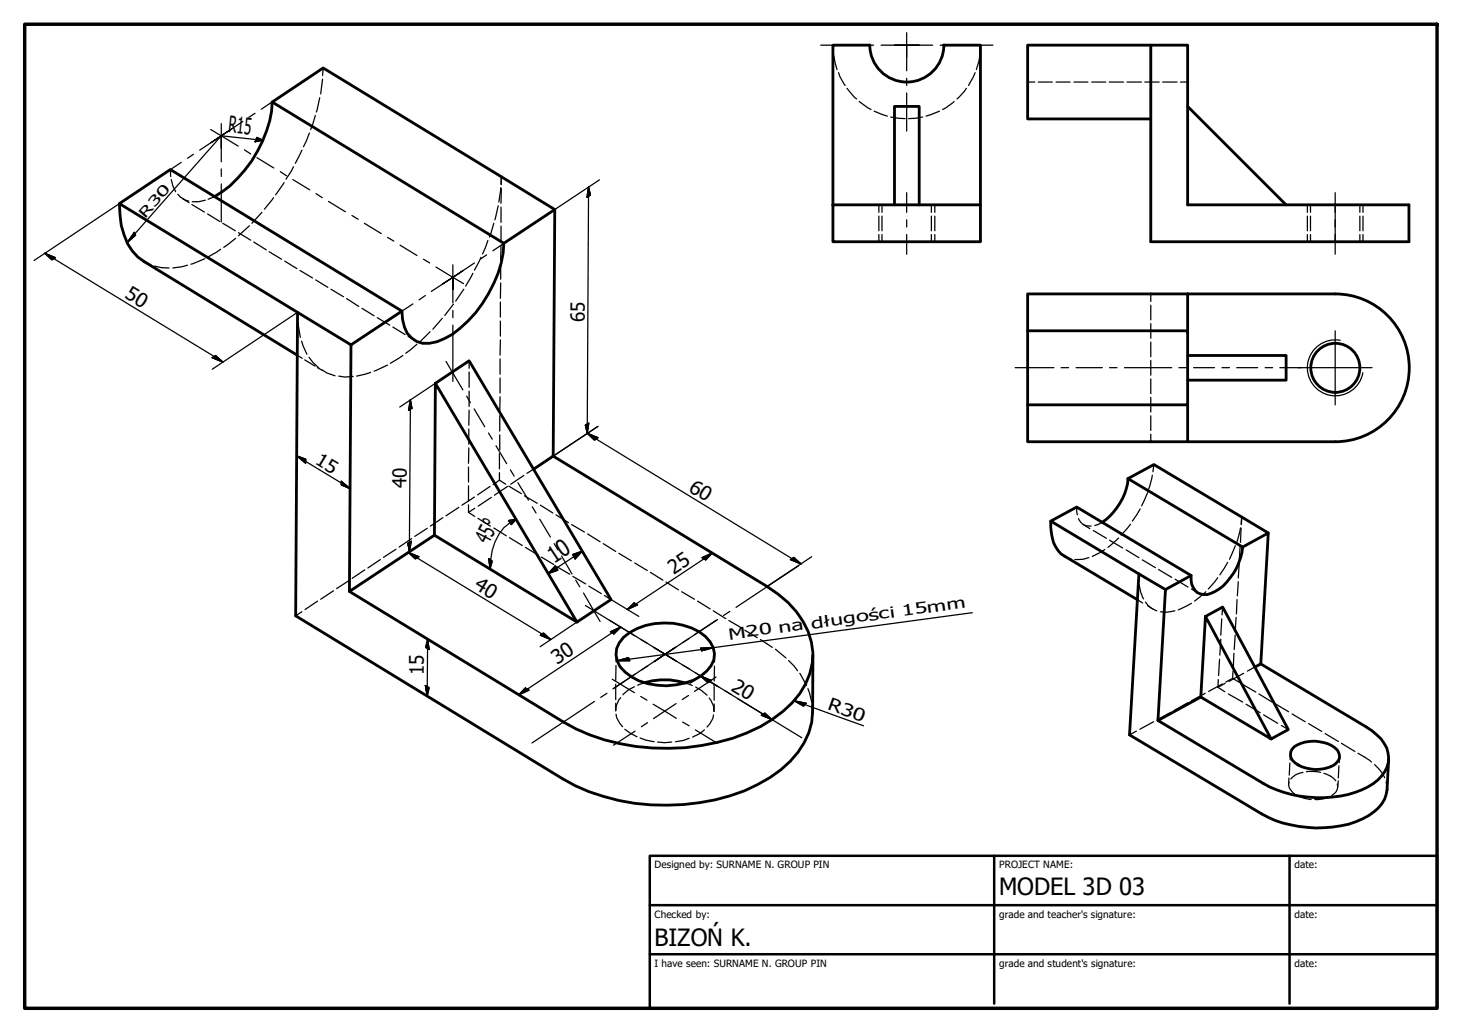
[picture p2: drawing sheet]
<svg xmlns="http://www.w3.org/2000/svg" width="297mm" height="210mm" viewBox="0 0 297 210" stroke-linecap="round" stroke-linejoin="round" font-family="sans-serif">
<!-- layer: Ukryte (ISO) -->
<g fill="none" stroke="#000" stroke-width=".25">
<path d="M65 19.8l-.7 3M65.5 16.1l-.3 3M65.7 13.8l-.2 1.5M169.2 9.2l.1 1.4M169.4 11.3l.7 2.8M170.4 14.8l.3 .9 1 1.7M172.1 17.9l1.5 1.9 .5 .3M196.3 17.9l-1.9 2.2M198.1 14.8l-1.3 2.6M199.1 11.3l-.7 2.8M199.2 9.2l-.1 1.4M208.8 16.7h1.4"/>
<path d="M210.9 16.7h2.9M214.6 16.7h2.8M218.2 16.7h2.8M221.8 16.7h2.9M225.4 16.7h2.9M229 16.7h2.9M232.6 16.7h2.9M236.2 16.7h2.9M239.8 16.7h1.5M34.6 34.5l.1 1.3M34.8 36.5l.3 1.3 .6 1.2M36.1 39.5l.5 .5 1.1 .7 .7 .2"/>
<path d="M43.6 40l-1.3 .5M57.7 37.1l-1.7 2.5M59.6 33.9l-1.5 2.5M61.3 30.5l-1.3 2.7M62.9 27l-1.2 2.8M64.1 23.5l-1 2.8M101.7 38.1l-.4 3M101.8 37.4l.1-1.5v1.6M101.9 38.3l-.1 3M174.6 20.6l2.4 1.7M177.6 22.6l2.7 1M181 23.8l2.9 .3"/>
<path d="M187.5 23.8l-2.9 .3M190.9 22.6l-2.7 1M193.9 20.6l-2.4 1.7M29.3 53.2l1.4 .6M31.4 54.1l1.4 .3 1.6 .1M37.1 40.4l1.3 .8M38.1 53.9l-3 .6M39 41.6l2.5 1.5M41.6 52.5l-2.8 1.2M41.7 40.7l-1.3 .3h-1.3M42.2 43.5l2.4 1.5M44.8 50.6l-2.6 1.6"/>
<path d="M45.3 45.4l2.5 1.5M47.9 48.4l-2.4 1.9M48.5 47.3l2.4 1.5M50.7 45.9l-2.2 2M51.6 49.2l2.5 1.6M53.2 43.2l-2 2.2M54.7 51.2l2.5 1.5M55.6 40.2l-1.9 2.3M57.8 53.1l2.5 1.5M61 55l2.5 1.5M64.1 56.9l2.5 1.5M67.2 58.8l2.6 1.5"/>
<path d="M94.2 58.8l-1.6 2.4M96.1 55.5l-1.5 2.6M97.7 52.3l-1.3 2.6M99.1 48.9l-1.1 2.7M100.3 45.4l-.9 2.8M101.2 41.8l-.7 2.9M101.7 53.7v3M101.7 57.5v3.1M101.8 49.8l-.1 3.1M101.8 42.1v3.1M101.8 45.9v3.2M178.6 41.6v1.6"/>
<path d="M178.6 43.9v3M178.6 47.7v1.4M179.2 41.6v1.6M179.2 43.9v3M179.2 47.7v1.4M189.2 41.6v1.6M189.2 43.9v3M189.2 47.7v1.4M189.9 41.6v1.6M189.9 43.9v3M189.9 47.7v1.4M233.8 59.7v1.5"/>
<path d="M265.6 41.6v1.6M265.6 43.9v3M265.6 47.7v1.4M266.3 41.6v1.6M266.3 43.9v3M266.3 47.7v1.4M276.3 41.6v1.6M276.3 43.9v3M276.3 47.7v1.4M276.9 41.6v1.6M276.9 43.9v3M276.9 47.7v1.4"/>
<path d="M60.4 72.2l1 .6M60.5 63.5v1.4M60.6 65.7l.4 2.9M61.3 69.3l1.1 2.7M61.9 73.1l2.1 1.3M62.8 72.6l.8 1 1.2 1.2M64.5 74.7l1 .6M65.4 75.2l1 .6 1.7 .6M68.8 76.4l1.2 .2 1.8-.1M70.4 60.7l2.5 1.6M73.5 62.6l2.5 1.6M75.3 75.7l-2.8 .7"/>
<path d="M76.6 64.6l2.6 1.5M78.7 74.2l-2.7 1.2M79.8 66.5l2.5 1.5M81.9 72.2l-2.6 1.6M82.9 68.4l1.3 .7M84.7 69.9l-2.3 1.9M87.4 67.4l-2.1 2.1M89.9 64.7l-2 2.2M92.1 61.8l-1.7 2.3M95.3 73.3v1.5M95.3 75.6v3.1M95.3 79.5v3.1"/>
<path d="M101.6 72.9v3.1M101.6 76.8v3.1M101.7 61.4v3M101.7 65.2v3.1M101.7 69.1l-.1 3.1M233.8 62v3M233.8 65.8v2.9M233.8 69.5v3M233.8 73.3v2.9M233.8 77v3M95.2 94.9v3.1M95.2 98.7v3.1"/>
<path d="M95.2 87.2v3.1M95.2 91v3.1M95.3 83.3l-.1 3.1M99.6 98.8l-2.6 1.8M101.5 97.6l1.2 .8M101.5 92.2v3.1M101.5 96v1.6M101.5 97.6l-1.3 .9M101.5 84.5v3.1M101.5 88.4v3M101.6 80.6l-.1 3.1M103.1 98.8l-2.6 1.8"/>
<path d="M103.4 98.8l2.5 1.5M106.4 96.6l-2.6 1.8M108.4 95.3l-1.3 .9M233.8 80.7v3M233.8 84.5v3M233.8 88.2v1.6M234.1 96.6l-.7 2.8M234.4 94.4l-.1 1.5M70.9 118l-2.5 1.6M74.1 115.8l-2.5 1.7M77.3 113.7l-2.6 1.7M80.5 111.6l-2.6 1.7"/>
<path d="M83.6 109.4l-2.5 1.8M86.8 107.4l-2.5 1.6M90 105.2l-2.6 1.7M93.2 103.1l-2.6 1.7M95.2 104.1l1.3 .8M95.2 102.6v1.5M96.4 101l-2.5 1.7M96.5 103.3l-1.3 .8M97.1 105.3l2.5 1.6M99.8 101.1l-2.6 1.7M100.3 107.3l2.6 1.6M103.5 109.3l2.6 1.5"/>
<path d="M106.6 100.7l2.6 1.6M106.7 111.2l2.6 1.6M109.8 102.7l2.5 1.5M110 113.2l2.5 1.5M113 104.6l2.5 1.6M113.2 115.2l2.6 1.5M116.1 106.6l2.6 1.5M116.4 117.1l2.6 1.6M119.4 108.5l2.5 1.6M119.6 119.1l2.6 1.5M122.6 110.5l2.5 1.5M125.7 112.4l2.6 1.6"/>
<path d="M129 114.4l2.5 1.5M132.1 116.3l2.6 1.6M135.3 118.3l2.6 1.6M216.3 113l1.3 .6M218.8 103l.1 1.6M219.1 105.4a2.29 2.29 0 0 0 2.6 1.5M220.1 106.6l1.3 .8M221.2 113.3a6.2 6.2 0 0 1-2.8 .4M222.1 107.8l2.7 1.6M223.9 106.1l-1.5 .7M224.5 111.7l-2.6 1.4M225.4 109.8l2.7 1.6"/>
<path d="M227.3 109.3l-2.2 1.9M228.8 111.7l2.6 1.6M229.7 106.5l-1.9 2.2M231.4 116.6v1.5M231.5 118.8l.3 1.6 .5 1.3M231.6 103.4l-1.5 2.5M232.1 113.8l2.7 1.6M233.2 100.1l-1.2 2.7M235.4 115.7l2.7 1.6M238.8 117.7l2.6 1.6M242.1 119.7l1.3 .8M247.4 117.4l-1.9 2.3"/>
<path d="M249.4 114.3l-1.6 2.5M251 110.9l-1.2 2.7M251.6 118.2l-.2 2.9M251.8 114.5l-.2 2.9M252 110.9l-.2 2.9M252 107.3l-.7 2.9M252.2 107.3l-.2 2.9M252.2 106.5l.1-1.4-.1 1.5M61.3 124.3l-1.2 .8M64.5 122.1l-2.5 1.8M67.8 120.1l-2.6 1.7M122.8 121l1.3 .8"/>
<path d="M125.1 139v3.1M125.2 132.9v1.6M125.2 135.2l-.1 3.1M128.9 139.5l-1.1 .6-1.2 1.1M130.9 138.7l-1.4 .5M138.5 120.2l2.6 1.6M139.3 138.8l1.4 .5M141.4 139.6l1 .6 1.2 1.1M141.7 122.1l2.6 1.6M144.9 124.1l2.5 1.6M145.1 139.2v3.1M145.2 135.4l-.1 3"/>
<path d="M145.2 133v1.5M148.1 126.1l2.6 1.5M151.3 128.1l2.6 1.5M154.5 130l2.4 1.5M157.5 131.9l2.2 1.8M160.2 134.2l1.2 1.2 .7 .9M162.5 136.8l1.3 2.5M164.1 139.9l.8 2.7M231.1 121.9l1.1 .6M232.7 122.3a4.6 4.6 0 0 0 2.3 1.8M233.2 123.1l1 .6M238.7 124.1l-2 .3-.9-.1"/>
<path d="M242.1 122.6l-2.7 1.3M245 120.2l-2.3 1.9M247.5 139.7l1.4 .9M247.5 138.1v1.6M247.8 134l-.2 3.3M248 129.9l-.2 3.2M248.2 125.8l-.2 3.3M248.3 139l-2.7 1.5M248.4 123.4l-.1 1.5M248.9 138.8l-1.4 .9M250.4 137.8l-1.4 .8M250.4 137.8l1.4 .9"/>
<path d="M250.5 136.4l-.1 1.4M250.7 132.8l-.1 2.9M251 129.1l-.2 2.9M251.1 125.4l-.1 3M251.3 121.8l-.1 2.9M252.4 139l2.7 1.6M252.7 136.8l-3 1.7M255 135.5l-1.6 .9M125.2 145.1l.1 .7 1.2 1.9M126.1 141.8l-.4 .4-.5 1.2-.1 1v-1.5M126.9 148.2l1.2 .8 1.3 .7M130 150l1.3 .4 1.6 .3"/>
<path d="M133.6 150.8l1.5 .1 1.4-.1M140 150l-1.2 .5-1.6 .2M143.1 148.3l-1.1 .8-1.3 .7M144.1 141.8l.9 1.7v1.1M145 145.3l-.2 .7-.6 1.1-.6 .6M145.1 143v1.6M165 143.3l.1 1.4M230.9 148.6l-1.4 .7M234.4 146.7l-2.8 1.5M237.9 144.8l-2.8 1.5M241.4 142.8l-2.8 1.6M244.9 140.9l-2.8 1.5"/>
<path d="M249.6 141l2.9 1.7M253.2 143.1l2.8 1.7M255.8 141l2.6 1.7M256.7 145.3l2.9 1.7M259.1 143l2.7 1.6M260.3 147.4l1.4 .8M261.9 158.9a2.21 2.21 0 0 0 1.1 2.4M261.9 158.1l-.1 1.3M262.1 155l-.2 2.5M262.2 153.2l-.1 1.2M262.5 145.1l2.7 1.6M264.7 156.9a3.7 3.7 0 0 0-2.4 1.4"/>
<path d="M265.4 156.8h1.4l1.5 .1M265.9 147l2.6 1.6M269 157.1a4.6 4.6 0 0 1 2.4 1.6M269.2 149.1l2.7 1.6M271.7 159.3a2.01 2.01 0 0 1-1.1 2.3M271.9 158.7l-.1 1.2M272 155.6l-.1 2.5M272.2 153.8l-.1 1.2M272.5 151l2.8 1.7M275.9 153.1l2.7 1.7M279.3 155.4a6.6 6.6 0 0 1 2 2.6M281.6 158.8l.2 1.7"/>
<path d="M263.7 161.7l1.3 .5 1.4 .3M269.9 162a5.9 5.9 0 0 1-2.8 .5"/>
</g>
<!-- layer: Widoczne (ISO) -->
<g fill="none" stroke="#000" stroke-width=".57">
<path d="M176.7 9.2h-7.5v32.4M176.7 9.1a7.5 7.5 0 0 0 7.5 7.6 7.5 7.5 0 0 0 7.6-7.6M191.7 9.2h7.5v32.4M233.8 9.2v39.9M55.3 20.7l47.1 28.7M55.3 20.7l10.4-6.9 47 28.8M55.3 20.7a25.3 25.3 0 0 1-8.6 17.1l-3.1 2.2M233.8 24.2h-25v-15h32.5v32.4M241.3 21.6l20 20M24.3 41.4a15.7 15.7 0 0 0 2.6 9.6l1.1 1.2 1.3 1 31.1 19M102.4 49.4l10.3-6.8-.3 50.1-4 2.6M102.4 49.4a22.7 22.7 0 0 1-4.4 12.2 25.5 25.5 0 0 1-6.1 6.3 9.6 9.6 0 0 1-6 1.9 5.1 5.1 0 0 1-4.1-4.9l-.1-1.7-47.1-28.7-10.3 6.9 36.2 22.1"/>
<path d="M169.2 41.6h30v7.5h-30zM181.7 41.6v-20h5.1v20M241.3 59.7v7.5M271.3 49.1h15M271.3 41.6h15M60.5 63.5l-.4 61.6 54.3 33.2a43.2 43.2 0 0 0 33.9 3.4 27.3 27.3 0 0 0 13.8-8.8 13.6 13.6 0 0 0 3-8.2l.1-11.6M60.5 63.5l10.8 6.6M81.7 63.2l-10.4 6.9-.3 50.1 17.3-11.5M88.5 77.9l-.2 30.8 28.9 17.7-28.7-48.5 6.8-4.6 28.8 48.5-6.9 4.6M208.8 67.2h32.5v15.1h-32.5v7.5h32.5v-7.5M241.3 72.2h20v5.1h-20M112.4 92.7l43.4 26.5a20.1 20.1 0 0 1 8.4 9.2 12.8 12.8 0 0 1-1.7 12.5 27.2 27.2 0 0 1-13.7 9.1 44.6 44.6 0 0 1-31.8-1.9l-2.5-1.4-43.5-26.5"/>
<path d="M208.8 82.3v-22.6h62.5a15 15 0 0 1 15 15 15 15 0 0 1-15 15.1h-30M229.2 97.3a12.3 12.3 0 0 1-5.3 8.8M229.2 97.3l23.3 13.9M229.2 97.3l5.2-2.9 23.3 13.9M213.5 105.9a8.8 8.8 0 0 0 2.1 6.7l15.5 9.3M231.4 116.6l5.4 3.2M231.4 116.6l-1.9 32.7 26.8 16.1a24.5 24.5 0 0 0 19.2 1.6 10.4 10.4 0 0 0 5.8-4.6l.5-1.9 .3-6.2M242 116.9l-5.2 2.9-1.5 26.6 8.7-4.8M252.5 111.2l5.2-2.9-1.5 26.6-1.2 .6M252.5 111.2a12 12 0 0 1-5.6 9 3.1 3.1 0 0 1-4.1-.2 3.8 3.8 0 0 1-.8-3.1l-23.2-13.9-5.3 2.9 17.9 10.7M126.7 129.5a13.7 13.7 0 0 1 16.6-.2 4.5 4.5 0 0 1 .3 7.1 12.8 12.8 0 0 1-10.2 2.8 10.6 10.6 0 0 1-7.4-3.7 4.5 4.5 0 0 1 .7-6zM130.9 138.7a14.4 14.4 0 0 1 8.4 .1"/>
<path d="M244.9 125.3l-.9 16.3 14.3 8.5-13.4-24.8 3.5-1.9 13.3 24.8-3.4 1.9M256.2 134.9l21.4 12.8a11.1 11.1 0 0 1 4.1 4.3 5.6 5.6 0 0 1-1.7 6.5 17.7 17.7 0 0 1-11 3.6 23.3 23.3 0 0 1-12.3-2.9l-21.4-12.8M263 151.7a7.3 7.3 0 0 1 8.8 .8 2.02 2.02 0 0 1-1 3.1 7.4 7.4 0 0 1-8.2-1.1 1.98 1.98 0 0 1 .4-2.8z"/>
<circle cx="271.3" cy="74.7" r="5"/>
</g>
<path d="M271.3 41.6v7.5M272.3 69.1a5.7 5.7 0 0 0-6.6 4.7 5.7 5.7 0 0 0 4.6 6.5 5.7 5.7 0 0 0 6.6-4.6" fill="none" stroke="#000" stroke-width=".25"/>
<path d="M233.8 49.1h37.5M241.3 41.6h30M286.3 41.6v7.5" fill="none" stroke="#000" stroke-width=".57"/>
<!-- layer: Obramowanie (ISO) -->
<path d="M5 4.9h287v200h-287z" fill="none" stroke="#000" stroke-width=".7"/>
<path d="M132 173.9h160v31h-160zM202 173.9v30M262 173.9v30M132 183.9h160M132 193.9h160" fill="none" stroke="#000" stroke-width=".51"/>
<!-- layer: Wymiar (ISO) -->
<g fill="none" stroke="#000" stroke-width=".25">
<path d="M52.2 27.9l1.2 .6-1.6 .3zM53.4 28.5l-8.4-.9-19.2 21.7M119.6 38l.4 1.7-.7 .4zM119.6 38l-.3 50 43.5 26.6M121.8 36.5l-9.1 6.1M9.1 51.5l36.2 22.1M9.1 51.5l2.1 .9-.7 .4zM24.3 41.4l-17.4 11.5M27.3 47.2l.3 .6-1.8 1.5zM43.1 72.7l.7-.5 1.5 1.4zM60.5 63.5l-17.4 11.5M88.5 77.9l-7.3 4.8"/>
<path d="M60.3 92.6l1.8 .7v.8zM60.3 90.2v2.4l10.8 6.7 .1-2.5M69.3 97.8l1.8 1.5-1.8-.8zM83.4 81.3l-.2 30.8M83.4 81.3l.3 1.7-.7 .4zM118.9 86.4l.7-.4-.3 2zM119.3 88l2.2 .9-.7 .5zM121.5 86.6l-9.1 6.1M81 113.6l7.3-4.9-7.5 5M82.9 110.4l.7-.4-.4 2.1zM82.9 112.2l2.2 .9-.7 .5zM82.9 112.2l29 17.8"/>
<path d="M99.3 113.5l.7 .5-.4 1.6zM103.3 105.8l1.5-.3-.9 1.1zM104.8 105.5a9.5 9.5 0 0 0-5.1 8.3l-.1 1.8M112.8 115l.5 .9-1.9 .7zM116.3 112.7l2-.7-1.5 1.6zM116.6 109.3l1.7 2.7-1.7 1.1-5.2 3.5-1.6-2.8M142.6 113.3l2.1-.9-1.3 1.4zM143.3 111.5l3.7 2.3M144.7 112.4l-17.3 11.5M160.6 113.7l.7-.4 1.5 1.3zM164.9 113.1l-9.1 6.1M84.6 128.4l2.3 1.5-.1 11.5"/>
<path d="M86.4 139.3l.8 .4-.4 1.7zM86.9 129.9l.3 2.1-.7-.5zM103.1 139.8l11.4 6.9M106.7 139.8l.8 .4-2.1 1zM109.8 129.1l.6-.5 1.5 1.4zM117.2 126.4l-7.5 5M123.8 126l11.3 6.9M124 128.4l2.1-1-1.4 1.4zM124.1 121.8l5.7 3.5M125.4 134.3l2.3-.7 .3 .7zM126.1 127.4l-20.7 13.8M127.4 123.9l1.4-1.4 .7 .4z"/>
<path d="M140.2 138.8l2.2-1.4 14.4 8.8-2.1 1.5M142.4 137.4l2.1 .9-.7 .4zM142.4 131.7l2.5-.1-2.3 .6zM197.5 124.5l-72.1 9.8M84.5 140.1l2.7 1.6M154.7 145.3l.7-.4 1.4 1.3zM161.4 142.4l14.1 5.1M161.4 142.4l2.4 .5-.5 .6z"/>
</g>
<g fill="#000" stroke="#000" stroke-width=".25">
<path d="M51.8 28.8l1.6-.3zM52.2 27.9l1.2 .6-1.6 .3zM119.6 38l.4 1.7zM119.6 38l.4 1.7-.7 .4zM9.1 51.5l2.1 .9zM9.1 51.5l2.1 .9-.7 .4zM27.3 47.2l-1.5 2.1zM27.3 47.2l.3 .6-1.8 1.5zM43.1 72.7l2.2 .9zM43.1 72.7l.7-.5 1.5 1.4zM60.3 92.6l1.8 .7zM60.3 92.6l1.8 .7v.8z"/>
<path d="M69.3 98.5l1.8 .8zM69.3 97.8l1.8 1.5-1.8-.8zM83.4 81.3l.3 1.7zM83.4 81.3l.3 1.7-.7 .4zM118.9 86.4l.4 1.6zM118.9 86.4l.7-.4-.3 2zM119.3 88l2.2 .9zM119.3 88l2.2 .9-.7 .5zM82.9 110.4l.3 1.7zM82.9 110.4l.7-.4-.4 2.1zM82.9 112.2l2.2 .9zM82.9 112.2l2.2 .9-.7 .5z"/>
<path d="M99.3 113.5l.3 2.1zM99.3 113.5l.7 .5-.4 1.6zM104.8 105.5l-.9 1.1zM103.3 105.8l1.5-.3-.9 1.1zM112.8 115l-1.4 1.6zM112.8 115l.5 .9-1.9 .7zM118.3 112l-1.5 1.6zM116.3 112.7l2-.7-1.5 1.6zM144.7 112.4l-1.3 1.4zM142.6 113.3l2.1-.9-1.3 1.4zM160.6 113.7l2.2 .9zM160.6 113.7l.7-.4 1.5 1.3z"/>
<path d="M86.4 139.3l.4 2.1zM86.4 139.3l.8 .4-.4 1.7zM86.9 129.9l.3 2.1zM86.9 129.9l.3 2.1-.7-.5zM106.7 139.8l-1.3 1.4zM106.7 139.8l.8 .4-2.1 1zM109.8 129.1l2.1 .9zM109.8 129.1l.6-.5 1.5 1.4zM124.7 128.8l1.4-1.4zM124 128.4l2.1-1-1.4 1.4zM125.4 134.3l2.3-.7zM125.4 134.3l2.3-.7 .3 .7z"/>
<path d="M127.4 123.9l1.4-1.4zM127.4 123.9l1.4-1.4 .7 .4zM142.6 132.2l2.3-.6zM142.4 131.7l2.5-.1-2.3 .6zM142.4 137.4l2.1 .9zM142.4 137.4l2.1 .9-.7 .4zM154.7 145.3l2.1 .9zM154.7 145.3l.7-.4 1.4 1.3zM161.4 142.4l2.4 .5zM161.4 142.4l2.4 .5-.5 .6z"/>
</g>
<g fill="none" stroke="#000" stroke-width=".25">
<path d="M59.5 17.9l-6.4 4.3M166.8 9.2h7.7M176 9.2h1.5M179 9.2h5.2h-2.5M184.2 6.6v5.1M184.2 9.2v5.2M184.2 15.9v1.5M184.2 18.9v7.7M186.8 9.2h-2.6h5.3M191 9.2h1.5M194 9.2h7.7M36.8 33l-6.4 4.3"/>
<path d="M39.3 31.3l-1.2 .9M42.9 29l2.1-1.4-4.4 2.9M45 30.1v-2.5v5.3M45 25.1v2.5M45 34.3v1.5M45 37.4v7.7M49.3 24.7l-4.3 2.9 2.1-1.4M51.8 23l-1.3 .8M89.9 57.7l2.1-1.3-4.4 2.8M92 58.8v-2.4v5.2M92 53.8v2.6M96.4 53.4l-4.4 3 2.1-1.4"/>
<path d="M98.9 51.8l-1.2 .8M106.6 46.6l-6.5 4.4M83.9 61.8l-6.4 4.2M86.4 60l-1.2 .9M92 63.1v1.5M92 66.1v11.4M263.8 74.7h15M271.3 67.2v15.1M162.2 115l-12.7 8.4M118.9 123l10.1 6.2M124.4 138l4.5 2.8M129.1 136.9l-4.4 3"/>
<path d="M130.2 130l1.3 .7M131.6 135.3l-1.2 .8M132.8 131.5l2.3 1.4M133 131.7l2.1 1.2M133.1 134.3l2-1.4-10.6 7.1M135.1 132.9l2.4 1.5M137.3 134.3l-2.2-1.4 10.9 6.7M137.4 131.4l-4.6 3.1M138.7 135.2l1.4 .7M140 129.8l-1.3 .8M141.4 136.8l4.4 2.7M145.5 137.6l-4.4 2.9"/>
<path d="M145.5 126l-4.3 2.9M145.8 125.9l-10.7 7 2.1-1.4M148.3 124.2l-1.3 .9M120.8 142.5l-12.7 8.5M123.3 140.9l-1.3 .8M129 148.6l-4.3 2.8M130.2 141.5l1.2 .8M131.6 146.8l-1.3 .9M132.7 143.1l4.7 2.9M137.4 143l-4.6 3M138.7 146.7l1.3 .8M139.9 141.3l-1.3 .8"/>
<path d="M141.3 148.3l4.4 2.7M147.3 140.4l1.3 .7M149.9 142l13 7.9"/>
</g>
<g fill="none" stroke="#000" stroke-width=".25">
<path d="M42.8 26.3l5.6 3.4M49.7 30.5l1.2 .8M52.2 32l3.4 2.1M57 34.9l1.2 .8M59.5 36.5l3.4 2.1M64.2 39.3l1.3 .9M184.2 39.2v4M271.3 39.2v4M66.7 40.9l3.5 2.1M71.5 43.8l1.3 .7M74 45.4l3.5 2.1M78.7 48.2l1.3 .8"/>
<path d="M81.3 49.8l3.4 2.1M86 52.7l1.3 .7M88.6 54.3l5.6 3.3M184.2 44.7v1.4M184.2 47.7v4M271.3 44.7v1.4M271.3 47.7v4M90.6 73.4l3.4 5.8M206.2 74.7h7.9M215.6 74.7h1.5M218.6 74.7h5.4M225.4 74.7h1.5"/>
<path d="M228.5 74.7h9.6M239.5 74.7h1.5M242.5 74.7h4.3M248.3 74.7h1.5M251.3 74.7h4.2M257 74.7h1.6M260 74.7h4.3M94.8 80.5l.8 1.3M96.3 83.1l2.2 3.6M99.3 88l.7 1.3M100.8 90.6l2.1 3.6M103.7 95.5l.8 1.2"/>
<path d="M105.2 98.1l2.2 3.5M108.1 103l.8 1.2M109.7 105.5l2.1 3.6M112.6 110.5l.7 1.2M114.1 113l2.1 3.6M117 117.9l.8 1.3M118.6 120.5l3.3 5.8"/>
</g>
<g font-size="4.8">
<text x="203" y="182">MODEL 3D 03</text>
<text x="133" y="192.2">BIZOŃ K.</text>
</g>
<text font-size="4.7" x="112.6" y="114.7" transform="rotate(-34 112.6 114.7)">10</text>
<g font-size="4.6">
<text x="46.3" y="26.8" transform="rotate(6 46.3 26.8)">R15</text>
<text x="99.3" y="110.7" transform="rotate(-63 99.3 110.7)">45°</text>
</g>
<g font-size="4">
<text x="136.9" y="116.7" transform="rotate(-34 136.9 116.7)">25</text>
<text x="86.1" y="137.3" transform="rotate(-90 86.1 137.3)">15</text>
<text x="113.2" y="135.1" transform="rotate(-34 113.2 135.1)">30</text>
</g>
<g font-size="3.9">
<text x="25.1" y="60.4" transform="rotate(31 25.1 60.4)">50</text>
<text x="118.8" y="65.5" transform="rotate(-90 118.8 65.5)">65</text>
<text x="82.6" y="99.2" transform="rotate(-90 82.6 99.2)">40</text>
<text x="139.8" y="99.7" transform="rotate(31 139.8 99.7)">60</text>
<text x="96.1" y="119.5" transform="rotate(31 96.1 119.5)">40</text>
<text x="148.3" y="140.2" transform="rotate(31 148.3 140.2)">20</text>
</g>
<text font-size="3.7" x="63.8" y="94" transform="rotate(31 63.8 94)">15</text>
<text font-size="3.6" x="168" y="144.1" transform="rotate(20 168 144.1)">R30</text>
<g font-size="3.1">
<text x="186" y="124.8" transform="rotate(-8 186 124.8)">5 m m</text>
<text x="148.1" y="130" transform="rotate(-8 148.1 130)">M 2</text>
<text x="154.4" y="129.1" transform="rotate(-8 154.4 129.1)">0</text>
<text x="158.3" y="128.6" transform="rotate(-8 158.3 128.6)">n a</text>
<text x="164.9" y="127.7" transform="rotate(-8 164.9 127.7)">d łu g o ś c i 1</text>
</g>
<text font-size="2.9" x="33" y="40.4" transform="rotate(-49 33 40.4)">0</text>
<text font-size="2.8" x="29.5" y="44.4" transform="rotate(-49 29.5 44.4)">R 3</text>
<g font-size="2">
<text x="133" y="176.4">Designed by: SURNAME N. GROUP PIN</text>
<text x="203" y="176.4">PROJECT NAME:</text>
<text x="263" y="176.4">date:</text>
<text x="133" y="186.5">Checked by:</text>
<text x="203" y="186.5">grade and teacher's signature:</text>
<text x="263" y="186.5">date:</text>
<text x="133" y="196.4">I have seen: SURNAME N. GROUP PIN</text>
<text x="203" y="196.4">grade and student's signature:</text>
<text x="263" y="196.4">date:</text>
</g>
</svg>
